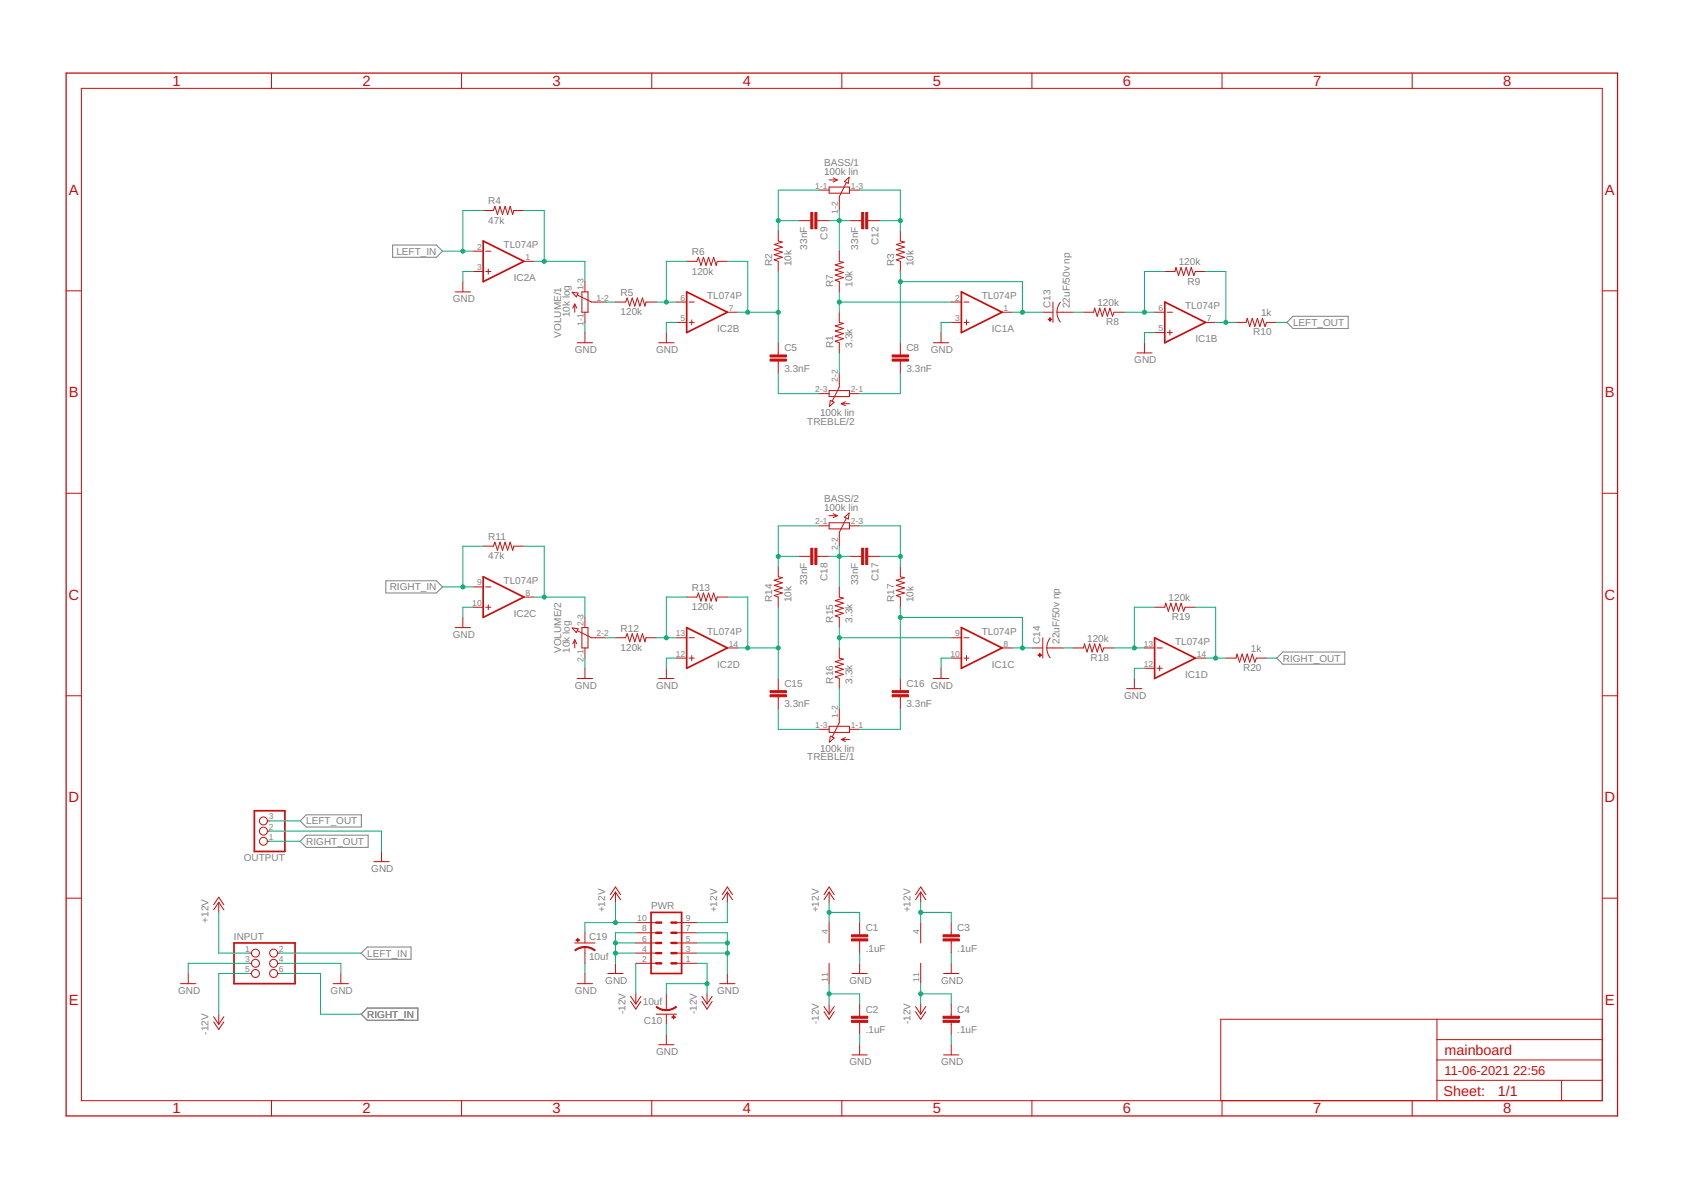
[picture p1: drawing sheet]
<svg xmlns="http://www.w3.org/2000/svg" width="420mm" height="297mm" viewBox="0 0 420 297" stroke-linecap="round" stroke-linejoin="round" font-family="sans-serif">
<path d="M98 61.2h10.9l1.6 1.5-1.6 1.5h-10.9zM322.8 79h13.8v3h-13.8l-1.5-1.5zM96.3 145h12.6l1.6 1.5-1.6 1.5h-12.6zM318.7 164.3l1.6-1.5h15.4v3h-15.4zM74.9 204.9l1.6-1.5h13.7v3h-13.7zM74.9 210l1.6-1.5h15.4v3h-15.4zM90.2 237.9l1.5-1.5h10.9v3h-10.9zM90.2 253.2l1.5-1.6h12.6v3.1h-12.6z" fill="none" stroke="#808080" stroke-width=".25"/>
<g fill="none" stroke="#c90d0c" stroke-width=".25">
<path d="M67.8 18.2v3.9M115.2 18.2v3.9M162.7 18.2v3.9M210.2 18.2v3.9M257.6 18.2v3.9M305.1 18.2v3.9M352.6 18.2v3.9M20.3 22.1h379.7v252.6h-379.7zM120.6 52.5h2.6l.3-1 .7 2.1 .6-2.1 .7 2.1 .6-2.1 .6 2.1 .7-2.1 .6 2.1 .2-1.1h2.6M194.3 57.6v2.6l1 .2-2 .6 2 .7-2 .6 2 .6-2 .7 2 .6-2 .7 1 .3v2.6M199.4 55.1h3M203.9 55.1h3.1"/>
<path d="M204.4 47.5h2.6M207 46.7h5.1v1.5h-5.1zM207 44.9h2M208 44.4l1 .5M209 44.9l-1 .5M210.8 45.3l1.2-1-.2 1.5zM211.3 45.6l-1.8 3.5v3.4M212.1 47.5h2.5M212.1 55.1h3M216.6 55.1h3.1M224.8 57.6v2.6l1 .2-2 .6 2 .7-2 .6 2 .6-2 .7 2 .6-2 .7 1 .3v2.6M16.5 72.6h3.8"/>
<path d="M113.6 72.9h3.9M115.5 70.3v2.6M118.1 67.8h2.5M118.1 62.7h2.5M121.3 67.8h1.2M121.3 62.7h1.2M121.9 67.1v1.3M130.8 65.2h2.5M142.8 72.9l1.5 .3-.4 .9zM143.5 75.9v2M143.5 75.9l-.5 1M143.5 75.9l.5 1"/>
<path d="M144.1 73.6l3.6 1.8h3.4M145.3 72.9h1.5v5h-1.5zM146 70.3v2.6M146 77.9v2.6M153.6 75.4h2.6l.4-1 .6 2 .6-2 .7 2 .6-2 .6 2 .7-2 .6 2 .3-1h2.5M168.9 75.4h2.5M171.4 65.2h2.6l.3-1 .7 2.1 .6-2.1 .7 2.1 .6-2.1 .6 2.1 .7-2.1 .6 2.1 .2-1.1h2.6M172.1 75.4h1.2M172.7 79.8v1.3M181.6 77.9h2.5M209.5 62.7v2.5l1 .3-2 .6 2 .7-2 .6 2 .6-2 .7 2 .6-2 .6 1 .4v2.6M209.5 77.9v2.6l1 .2-2 .7 2 .6-2 .6 2 .7-2 .6 2 .6-2 .7 1 .4v2.5"/>
<path d="M237.5 75.4h2.5M240.6 75.4h1.3M241.3 79.8v1.3M250.2 77.9h2.5M260.3 77.9h2.6M262.9 75.4v5.1M263.9 77.9l.3 1.6 .5 .9M263.9 77.9h4M264.7 75.4l-.5 1-.3 1.5M270.5 77.9h2.5l.3-1 .6 2.1 .7-2.1 .6 2.1 .6-2.1 .7 2.1 .6-2.1 .6 2.1 .4-1.1h2.5M288.2 77.9h2.6M290.8 67.8h2.5l.3-1 .6 2 .7-2 .6 2 .6-2 .7 2 .6-2 .6 2 .4-1h2.5"/>
<path d="M291.4 77.9h1.3M400 72.6h3.8M144.1 85.6h3.8M146 83v2.6M164.4 85.6h3.9M166.3 83v2.6M168.9 80.5h2.5M172.1 80.5h1.2M194.3 85.6v3M194.3 90.1v3.1M204.4 98.3h2.6M207 97.5h5.1v1.5h-5.1z"/>
<path d="M207.3 99.9l.9 .5-1.1 1.1zM209.5 93.2v3.4l-1.7 3.5M212.1 98.3h2.5M224.8 85.6v3M224.8 90.1v3.1M233 85.6h3.8M234.9 83v2.6M237.5 80.5h2.5M240.6 80.5h1.3M283.8 88.1h3.8M285.7 85.6v2.5M288.2 83h2.6"/>
<path d="M291.4 83h1.3M292.1 82.4v1.3M300.9 80.5h2.6M308.6 80.5h2.5l.3-1 .6 2 .6-2 .7 2 .6-2 .6 2 .7-2 .6 2 .4-1h2.5M210 100.8h2.1M210 100.8l1.1 .5M211.1 100.3l-1.1 .5M16.5 123.1h3.8M120.6 136.3h2.6l.3-1 .7 2.1 .6-2.1 .7 2.1 .6-2.1 .6 2.1 .7-2.1 .6 2.1 .2-1.1h2.6M199.4 138.9h3M203.9 138.9h3.1M204.4 131.3h2.6"/>
<path d="M207 130.5h5.1v1.5h-5.1zM207 128.7h2M208 128.2l1 .5M209 128.7l-1 .5M210.8 129.1l1.2-1-.2 1.5zM211.3 129.4l-1.8 3.5v3.4M212.1 131.3h2.5M212.1 138.9h3M216.6 138.9h3.1M400 123.1h3.8M113.6 156.7h3.9M115.5 154.1v2.6"/>
<path d="M118.1 151.6h2.5M118.1 146.5h2.5M121.3 151.6h1.2M121.3 146.5h1.2M121.9 150.9v1.3M130.8 149h2.5M142.8 156.7l1.5 .3-.4 .9zM143.5 159.7v2M143.5 159.7l-.5 1M143.5 159.7l.5 1M144.1 157.4l3.6 1.8h3.4M145.3 156.7h1.5v5h-1.5z"/>
<path d="M146 154.1v2.6M153.6 159.2h2.6l.4-1 .6 2 .6-2 .7 2 .6-2 .6 2 .7-2 .6 2 .3-1h2.5M168.9 159.2h2.5M171.4 149h2.6l.3-1 .7 2.1 .6-2.1 .7 2.1 .6-2.1 .6 2.1 .7-2.1 .6 2.1 .2-1.1h2.6M172.1 159.2h1.2M194.3 141.4v2.6l1 .2-2 .6 2 .7-2 .6 2 .6-2 .7 2 .6-2 .7 1 .3v2.6M209.5 146.5v2.5l1 .3-2 .6 2 .7-2 .6 2 .6-2 .7 2 .6-2 .6 1 .4v2.6M224.8 141.4v2.6l1 .2-2 .6 2 .7-2 .6 2 .6-2 .7 2 .6-2 .7 1 .3v2.6M237.5 159.2h2.5M240.6 159.2h1.3M260.3 159.2v5.1M262.2 159.2l-.6 1-.3 1.5"/>
<path d="M288.2 151.6h2.6l.2-1 .7 2 .6-2 .6 2 .7-2 .6 2 .7-2 .6 2 .4-1h2.5M16.5 173.7h3.8M144.1 169.4h3.8M146 161.7v2.6M146 166.8v2.6M164.4 169.4h3.9M166.3 166.8v2.6M168.9 164.3h2.5M172.1 164.3h1.2M172.7 163.6v1.3M181.6 161.7h2.5M194.3 169.4v3"/>
<path d="M194.3 173.9v3.1M209.5 161.7v2.6l1 .2-2 .7 2 .6-2 .6 2 .7-2 .6 2 .6-2 .7 1 .4v2.5M209.5 177v3.4l-1.7 3.5M224.8 169.4v3M224.8 173.9v3.1M233 169.4h3.8M234.9 166.8v2.6M237.5 164.3h2.5M240.6 164.3h1.3M241.3 163.6v1.3M250.2 161.7h2.5M257.8 161.7h2.5"/>
<path d="M261.3 161.7l.3 1.6 .6 .9M261.3 161.7h4.1M267.9 161.7h2.6l.2-1 .7 2.1 .6-2.1 .6 2.1 .7-2.1 .6 2.1 .7-2.1 .6 2.1 .4-1.1h2.5M281.3 171.9h3.8M283.2 169.4v2.5M285.7 161.7h2.5M285.7 166.8h2.5M288.9 161.7h1.3M288.9 166.8h1.3M289.5 166.2v1.2M298.4 164.3h2.5M306 164.3h2.6l.2-1 .7 2 .6-2 .6 2 .7-2 .6 2 .6-2 .7 2 .3-1h2.6"/>
<path d="M400 173.7h3.8M204.4 182.1h2.6M207 181.3h5.1v1.5h-5.1zM207.3 183.7l.9 .5-1.1 1.1zM210 184.6h2.1M210 184.6l1.1 .5M211.1 184.1l-1.1 .5M212.1 182.1h2.5M66.7 210h.6M66.7 207.5h.6M66.7 204.9h.6M93.3 215.1h3.9"/>
<path d="M95.2 212.5v2.6M16.5 224.2h3.8M53.3 225.8l1.3-1.9 1.3 1.9M54.6 225.2l1.3 1.9M54.6 225.2l-1.3 1.9M54.6 225.2v2.6M62.2 237.9h.6M69.3 237.9h.5M143.5 235.4h5.1M146 232.8v2.6M146 236.4v4.1M152.4 223.3l1.2-1.9 1.3 1.9"/>
<path d="M153.6 222.7l1.3 1.9M153.6 222.7l-1.2 1.9M153.6 222.7v2.5M158.7 237.9h5.1M158.7 235.4h5.1M158.7 232.8h5.1M158.7 230.3h5.1M168.9 237.9h5.1M168.9 235.4h5.1M168.9 232.8h5.1M168.9 230.3h5.1M180.3 223.3l1.3-1.9 1.3 1.9"/>
<path d="M181.6 222.7v2.5M181.6 222.7l1.3 1.9M181.6 222.7l-1.3 1.9M205.7 223.3l1.3-1.9 1.3 1.9M207 222.7v2.5M207 230.3v5.1M207 222.7l1.3 1.9M207 222.7l-1.3 1.9M214.6 230.3v3M214.6 234.9v3M228.6 223.3l1.2-1.9 1.3 1.9M229.8 222.7v2.5"/>
<path d="M229.8 230.3v5.1M229.8 222.7l1.3 1.9M229.8 222.7l-1.2 1.9M237.5 230.3v3M237.5 234.9v3M400 224.2h3.8M45.1 245.5h3.8M47 243v2.5M53.3 253.8l1.3 1.9M53.3 255.1l1.3 1.9 1.3-1.9M54.6 253.2v2.5M55.9 253.8l-1.3 1.9"/>
<path d="M62.2 240.5h.6M62.2 243h.6M69.3 240.5h.5M69.3 243h.5M83.2 245.5h3.8M85.1 243v2.5M144.1 245.5h3.8M146 243v2.5M151.7 243h3.9M153.6 240.5v2.5M157.5 248.7l1.2 1.9M157.5 250l1.2 1.9 1.3-1.9"/>
<path d="M158.7 240.5h5.1M158.7 248.1v2.5M160 248.7l-1.3 1.9M163.8 253.2h5.1M166.3 248.1v4M166.3 253.2v2.5M166.3 258.2v2.6M168.9 240.5h5.1M175.2 248.7l1.3 1.9M175.2 250l1.3 1.9 1.3-1.9M176.5 248.1v2.5M177.8 248.7l-1.3 1.9"/>
<path d="M179.7 245.5h3.8M181.6 243v2.5M205.7 251.2l1.3 2M205.7 252.5l1.3 1.9 1.3-1.9M207 240.5v5M207 250.6v2.6M208.3 251.2l-1.3 2M212.7 243h3.8M214.6 240.5v2.5M214.6 250.6v3.1M214.6 255.2v3M228.6 251.2l1.2 2"/>
<path d="M228.6 252.5l1.2 1.9 1.3-1.9M229.8 240.5v5M229.8 250.6v2.6M231.1 251.2l-1.3 2M235.6 243h3.8M237.5 240.5v2.5M237.5 250.6v3.1M237.5 255.2v3M358.7 254.4v20.3M358.7 259.5h41.3M400 254.4h-95.2v20.3M67.8 274.7v3.9"/>
<path d="M115.2 274.7v3.9M162.7 274.7v3.9M164.4 260.8h3.9M210.2 274.7v3.9M212.7 263.3h3.8M214.6 260.8v2.5M235.6 263.3h3.8M237.5 260.8v2.5M257.6 274.7v3.9M305.1 274.7v3.9M352.6 274.7v3.9M358.7 269.7h41.3"/>
<path d="M358.7 264.6h41.3M389.8 269.7v5"/>
<circle cx="65.8" cy="210" r=".99"/>
<circle cx="65.8" cy="207.5" r=".99"/>
<circle cx="65.8" cy="204.9" r=".99"/>
<circle cx="63.8" cy="237.9" r=".99"/>
<circle cx="68.3" cy="237.9" r=".99"/>
<circle cx="63.8" cy="240.5" r=".99"/>
<circle cx="63.8" cy="243" r=".99"/>
<circle cx="68.3" cy="240.5" r=".99"/>
<circle cx="68.3" cy="243" r=".99"/>
</g>
<path d="M16.5 18.2h387.3v260.4h-387.3z" fill="none" stroke="#c90d0c" stroke-width=".32"/>
<path d="M120.6 60.2l10.2 5-10.2 5.1zM171.4 72.9l10.2 5-10.2 5.1zM240 72.9l10.2 5-10.2 5.1zM290.8 75.4l10.1 5.1-10.1 5.1zM120.6 144l10.2 5-10.2 5.1zM171.4 156.7l10.2 5-10.2 5.1zM240 156.7l10.2 5-10.2 5.1zM288.2 159.2l10.2 5.1-10.2 5.1zM63.5 202.4h7.6v10.1h-7.6zM58.4 235.4h15.3v10.1h-15.3zM162.5 227.8h7.7v15.2h-7.7z" fill="none" stroke="#c90d0c" stroke-width=".42"/>
<g fill="#c90d0c" stroke="#c90d0c" stroke-width=".25">
<path d="M212.6 234.4h4v.5h-4z"/>
<path d="M212.6 233.3h4v.5h-4z"/>
<path d="M212.6 254.7h4v.5h-4z"/>
<path d="M212.6 253.7h4v.5h-4z"/>
<path d="M235.4 234.4h4.1v.5h-4.1z"/>
<path d="M235.4 233.3h4.1v.5h-4.1z"/>
<path d="M235.4 254.7h4.1v.5h-4.1z"/>
<path d="M235.4 253.7h4.1v.5h-4.1z"/>
<path d="M192.3 89.6h4v.5h-4z"/>
<path d="M192.3 88.6h4v.5h-4z"/>
<path d="M222.7 89.6h4.1v.5h-4.1z"/>
<path d="M222.7 88.6h4.1v.5h-4.1z"/>
<path d="M202.4 53h.5v4.1h-.5z"/>
<path d="M203.4 53h.5v4.1h-.5z"/>
<path d="M215.1 53h.5v4.1h-.5z"/>
<path d="M216.1 53h.5v4.1h-.5z"/>
<path d="M262.1 79.3h.1v.9h-.1z"/>
<path d="M261.7 79.7h.9v.1h-.9z"/>
<path d="M259.5 163.1h.2v.9h-.2z"/>
<path d="M259.1 163.5h.9v.1h-.9z"/>
<path d="M192.3 173.4h4v.5h-4z"/>
<path d="M192.3 172.4h4v.5h-4z"/>
<path d="M222.7 173.4h4.1v.5h-4.1z"/>
<path d="M222.7 172.4h4.1v.5h-4.1z"/>
<path d="M215.1 136.8h.5v4.1h-.5z"/>
<path d="M216.1 136.8h.5v4.1h-.5z"/>
<path d="M202.4 136.8h.5v4.1h-.5z"/>
<path d="M203.4 136.8h.5v4.1h-.5z"/>
<path d="M167.7 253.8h.9v.2h-.9z"/>
<path d="M168.1 253.4h.1v.9h-.1z"/>
<path d="M143.8 234.6h.9v.1h-.9z"/>
<path d="M144.2 234.2h.1v.9h-.1z"/>
</g>
<path d="M163.8 230.3h1.3M163.8 232.8h1.3M163.8 235.4h1.3M163.8 237.9h1.3M167.6 230.3h1.3M167.6 232.8h1.3M167.6 235.4h1.3M167.6 237.9h1.3M163.8 240.5h1.3M167.6 240.5h1.3" fill="none" stroke="#c90d0c" stroke-width=".61"/>
<g fill="#c90d0c" stroke="#c90d0c" stroke-width=".25">
<path d="M163.9 251.2l.9 .5 1.5 .3v.3l-1.8-.4-.7-.5z" fill-rule="evenodd"/>
<path d="M166.3 252l1.1-.1 1.3-.7 .2 .2-1.7 .8-.9 .1z" fill-rule="evenodd"/>
<path d="M146 236.3l1.4 .2 1.2 .6-.2 .2-1.3-.7-1.1-.1z" fill-rule="evenodd"/>
<path d="M143.5 237.1l1.2-.6 1.3-.2v.2l-1.5 .3-.9 .5z" fill-rule="evenodd"/>
</g>
<g fill="none" stroke="#0dab76" stroke-width=".25">
<path d="M120.6 52.5h-5.1v10.2M130.8 52.5h5.1v12.7M194.3 55.1h5.1M204.4 47.5h-10.1v10.1M207 55.1h5.1M209.5 52.5v10.2M214.6 47.5h10.2v10.1M219.7 55.1h5.1M110.5 62.7h7.6M118.1 67.8h-2.6v2.5M133.3 65.2h12.7v5.1M151.1 75.4h2.5"/>
<path d="M163.8 75.4h5.1M171.4 65.2h-5.1v10.2M181.6 65.2h5.1v12.7M184.1 77.9h10.2M194.3 67.8v17.8M209.5 75.4h28M209.5 72.9v5M224.8 67.8v17.8M224.8 70.3h30.4v7.6M252.7 77.9h7.6M267.9 77.9h2.6M280.6 77.9h7.6"/>
<path d="M290.8 67.8h-5.1v10.1M300.9 67.8h5.1v12.7M146 80.5v2.5M168.9 80.5h-2.6v2.5M194.3 93.2v5.1h10.1M209.5 88.1v5.1M224.8 93.2v5.1h-10.2M237.5 80.5h-2.6v2.5M288.2 83h-2.5v2.6M303.5 80.5h5.1M318.7 80.5h2.6M120.6 136.3h-5.1v10.2"/>
<path d="M130.8 136.3h5.1v12.7M194.3 138.9h5.1M204.4 131.3h-10.1v10.1M207 138.9h5.1M209.5 136.3v10.2M214.6 131.3h10.2v10.1M219.7 138.9h5.1M110.5 146.5h7.6M118.1 151.6h-2.6v2.5M133.3 149h12.7v5.1M151.1 159.2h2.5M163.8 159.2h5.1"/>
<path d="M171.4 149h-5.1v10.2M181.6 149h5.1v12.7M194.3 151.6v17.8M209.5 156.7v5M209.5 159.2h28M224.8 151.6v17.8M224.8 154.1h30.4v7.6M288.2 151.6h-5v10.1M298.4 151.6h5.1v12.7M146 164.3v2.5M168.9 164.3h-2.6v2.5M184.1 161.7h10.2"/>
<path d="M194.3 177v5.1h10.1M209.5 171.9v5.1M224.8 177v5.1h-10.2M237.5 164.3h-2.6v2.5M252.7 161.7h5.1M265.4 161.7h2.5M278.1 161.7h7.6M285.7 166.8h-2.5v2.6M300.9 164.3h5.1M316.2 164.3h2.5M67.3 207.5h27.9v5M67.3 204.9h7.6"/>
<path d="M67.3 210h7.6M54.6 227.8v10.1h7.6M69.8 237.9h20.4M153.6 237.9h5.1M153.6 225.2v5.1M153.6 235.4h5.1M158.7 230.3h-12.7v2.5M158.7 232.8h-5.1v7.7M174 237.9h7.6M174 232.8h7.6v10.2M174 235.4h7.6M181.6 225.2v5.1h-7.6"/>
<path d="M207 225.2v5.1M207 227.8h7.6v2.5M214.6 237.9v2.6M229.8 227.8h7.7v2.5M229.8 225.2v5.1M237.5 237.9v2.6M62.2 243h-7.6v10.2M62.2 240.5h-15.2v2.5M69.8 243h10.2v10.2h10.2M69.8 240.5h15.3v2.5M146 240.5v2.5M158.7 240.5v7.6"/>
<path d="M166.3 255.7v2.5M174 240.5h2.5v7.6M176.5 245.5h-10.2v2.6M207 245.5v5.1M207 248.1h7.6v2.5M214.6 258.2v2.6M229.8 245.5v5.1M229.8 248.1h7.7v2.5M237.5 258.2v2.6"/>
</g>
<g fill="#0dab76" stroke="#0dab76" stroke-width=".25">
<circle cx="207" cy="227.8" r=".51"/>
<circle cx="229.8" cy="227.8" r=".51"/>
<circle cx="153.6" cy="230.3" r=".51"/>
<circle cx="207" cy="248.1" r=".51"/>
<circle cx="229.8" cy="248.1" r=".51"/>
<circle cx="176.5" cy="245.5" r=".51"/>
<circle cx="181.6" cy="235.4" r=".51"/>
<circle cx="181.6" cy="237.9" r=".51"/>
<circle cx="153.6" cy="237.9" r=".51"/>
<circle cx="153.6" cy="235.4" r=".51"/>
<circle cx="115.5" cy="62.7" r=".51"/>
<circle cx="115.5" cy="146.5" r=".51"/>
<circle cx="135.9" cy="65.2" r=".51"/>
<circle cx="166.3" cy="75.4" r=".51"/>
<circle cx="186.7" cy="77.9" r=".51"/>
<circle cx="194.3" cy="77.9" r=".51"/>
<circle cx="194.3" cy="55.1" r=".51"/>
<circle cx="224.8" cy="55.1" r=".51"/>
<circle cx="209.5" cy="55.1" r=".51"/>
<circle cx="209.5" cy="75.4" r=".51"/>
<circle cx="224.8" cy="70.3" r=".51"/>
<circle cx="255.2" cy="77.9" r=".51"/>
<circle cx="285.7" cy="77.9" r=".51"/>
<circle cx="306" cy="80.5" r=".51"/>
<circle cx="135.9" cy="149" r=".51"/>
<circle cx="166.3" cy="159.2" r=".51"/>
<circle cx="186.7" cy="161.7" r=".51"/>
<circle cx="194.3" cy="161.7" r=".51"/>
<circle cx="209.5" cy="159.2" r=".51"/>
<circle cx="209.5" cy="138.9" r=".51"/>
<circle cx="194.3" cy="138.9" r=".51"/>
<circle cx="224.8" cy="138.9" r=".51"/>
<circle cx="255.2" cy="161.7" r=".51"/>
<circle cx="224.8" cy="154.1" r=".51"/>
<circle cx="283.2" cy="161.7" r=".51"/>
<circle cx="303.5" cy="164.3" r=".51"/>
</g>
<g font-size="3.7" fill="#c90d0c">
<text x="43" y="21.4">1</text>
<text x="90.5" y="21.4">2</text>
<text x="138" y="21.4">3</text>
<text x="185.4" y="21.4">4</text>
<text x="232.9" y="21.4">5</text>
<text x="280.3" y="21.4">6</text>
<text x="327.8" y="21.4">7</text>
<text x="375.3" y="21.4">8</text>
<text x="17.2" y="48.6">A</text>
<text x="400.7" y="48.6">A</text>
<text x="17.2" y="99.2">B</text>
<text x="400.7" y="99.2">B</text>
<text x="17.1" y="149.7">C</text>
<text x="400.6" y="149.7">C</text>
<text x="17.1" y="200.2">D</text>
<text x="400.6" y="200.2">D</text>
<text x="17.2" y="250.8">E</text>
<text x="400.7" y="250.8">E</text>
<text x="43" y="277.9">1</text>
<text x="90.5" y="277.9">2</text>
<text x="138" y="277.9">3</text>
<text x="185.4" y="277.9">4</text>
<text x="232.9" y="277.9">5</text>
<text x="280.3" y="277.9">6</text>
<text x="327.8" y="277.9">7</text>
<text x="375.3" y="277.9">8</text>
</g>
<g font-size="3.6" fill="#c90d0c">
<text x="360.6" y="263.3">mainboard</text>
<text x="360.4" y="273.6">Sheet:</text>
<text x="374" y="273.5">1/1</text>
</g>
<g font-size="3.2" fill="#c90d0c">
<text x="360.6" y="268.4">11-06-2021</text>
<text x="377.8" y="268.4">22:56</text>
</g>
<g font-size="2.5" fill="#808080">
<text x="205.7" y="41.5">BASS/1</text>
<text x="205.7" y="43.6">100k lin</text>
<text x="121.9" y="51">R4</text>
<text x="121.9" y="55.8">47k</text>
<text x="206.6" y="59.8" transform="rotate(-90 206.6 59.8)">C9</text>
<text x="99" y="63.6">LEFT_IN</text>
<text x="125.7" y="61.9">TL074P</text>
<text x="172.7" y="63.7">R6</text>
<text x="201.5" y="62.3" transform="rotate(-90 201.5 62.3)">33nF</text>
<text x="214.2" y="62.3" transform="rotate(-90 214.2 62.3)">33nF</text>
<text x="219.3" y="61.2" transform="rotate(-90 219.3 61.2)">C12</text>
<text x="128.3" y="70.2">IC2A</text>
<text x="172.7" y="68.5">120k</text>
<text x="192.8" y="66.5" transform="rotate(-90 192.8 66.5)">R2</text>
<text x="197.6" y="66.5" transform="rotate(-90 197.6 66.5)">10k</text>
<text x="208" y="71.6" transform="rotate(-90 208 71.6)">R7</text>
<text x="212.8" y="71.6" transform="rotate(-90 212.8 71.6)">10k</text>
<text x="223.3" y="66.5" transform="rotate(-90 223.3 66.5)">R3</text>
<text x="228.1" y="66.5" transform="rotate(-90 228.1 66.5)">10k</text>
<text x="294.3" y="66.2">120k</text>
<text x="296.5" y="71">R9</text>
<text x="113" y="75.4">GND</text>
<text x="154.9" y="73.9">R5</text>
<text x="176.5" y="74.6">TL074P</text>
<text x="245.1" y="74.6">TL074P</text>
<text x="262.2" y="76.9" transform="rotate(-90 262.2 76.9)">C13</text>
<text x="267.1" y="76.9" transform="rotate(-90 267.1 76.9)">22uF/50v np</text>
<text x="274" y="76.4">120k</text>
<text x="295.9" y="77.2">TL074P</text>
<text x="142.2" y="79.2" transform="rotate(-90 142.2 79.2)">10k log</text>
<text x="154.9" y="78.7">120k</text>
<text x="179.1" y="82.9">IC2B</text>
<text x="247.6" y="82.9">IC1A</text>
<text x="276.2" y="81.2">R8</text>
<text x="312.9" y="83.7">R10</text>
<text x="314.8" y="78.9">1k</text>
<text x="322.8" y="81.4">LEFT_OUT</text>
<text x="140.1" y="84.3" transform="rotate(-90 140.1 84.3)">VOLUME/1</text>
<text x="143.5" y="88.1">GND</text>
<text x="163.8" y="88.1">GND</text>
<text x="195.8" y="87.7">C5</text>
<text x="208" y="86.8" transform="rotate(-90 208 86.8)">R1</text>
<text x="212.8" y="86.8" transform="rotate(-90 212.8 86.8)">3.3k</text>
<text x="226.3" y="87.7">C8</text>
<text x="232.4" y="88.1">GND</text>
<text x="298.4" y="85.4">IC1B</text>
<text x="195.8" y="92.8">3.3nF</text>
<text x="226.3" y="92.8">3.3nF</text>
<text x="283.2" y="90.6">GND</text>
<text x="201.5" y="106">TREBLE/2</text>
<text x="204.7" y="103.8">100k lin</text>
<text x="205.7" y="125.3">BASS/2</text>
<text x="205.7" y="127.4">100k lin</text>
<text x="121.9" y="134.8">R11</text>
<text x="121.9" y="139.6">47k</text>
<text x="97.3" y="147.4">RIGHT_IN</text>
<text x="125.7" y="145.7">TL074P</text>
<text x="172.7" y="147.5">R13</text>
<text x="201.5" y="146.1" transform="rotate(-90 201.5 146.1)">33nF</text>
<text x="206.6" y="145" transform="rotate(-90 206.6 145)">C18</text>
<text x="214.2" y="146.1" transform="rotate(-90 214.2 146.1)">33nF</text>
<text x="219.3" y="145" transform="rotate(-90 219.3 145)">C17</text>
<text x="128.3" y="154">IC2C</text>
<text x="172.7" y="152.3">120k</text>
<text x="192.8" y="150.3" transform="rotate(-90 192.8 150.3)">R14</text>
<text x="197.6" y="150.3" transform="rotate(-90 197.6 150.3)">10k</text>
<text x="208" y="155.4" transform="rotate(-90 208 155.4)">R15</text>
<text x="212.8" y="155.4" transform="rotate(-90 212.8 155.4)">3.3k</text>
<text x="223.3" y="150.3" transform="rotate(-90 223.3 150.3)">R17</text>
<text x="228.1" y="150.3" transform="rotate(-90 228.1 150.3)">10k</text>
<text x="291.7" y="150.1">120k</text>
<text x="292.6" y="154.9">R19</text>
<text x="113" y="159.2">GND</text>
<text x="154.9" y="157.7">R12</text>
<text x="176.5" y="158.4">TL074P</text>
<text x="245.1" y="158.4">TL074P</text>
<text x="259.7" y="160.7" transform="rotate(-90 259.7 160.7)">C14</text>
<text x="264.5" y="160.7" transform="rotate(-90 264.5 160.7)">22uF/50v np</text>
<text x="271.4" y="160.2">120k</text>
<text x="293.3" y="161">TL074P</text>
<text x="140.1" y="163" transform="rotate(-90 140.1 163)">VOLUME/2</text>
<text x="142.2" y="163" transform="rotate(-90 142.2 163)">10k log</text>
<text x="154.9" y="162.5">120k</text>
<text x="179.1" y="166.7">IC2D</text>
<text x="247.6" y="166.7">IC1C</text>
<text x="272.3" y="165">R18</text>
<text x="310.4" y="167.5">R20</text>
<text x="312.3" y="162.8">1k</text>
<text x="320.3" y="165.2">RIGHT_OUT</text>
<text x="143.5" y="171.9">GND</text>
<text x="163.8" y="171.9">GND</text>
<text x="195.8" y="171.5">C15</text>
<text x="208" y="170.6" transform="rotate(-90 208 170.6)">R16</text>
<text x="212.8" y="170.6" transform="rotate(-90 212.8 170.6)">3.3k</text>
<text x="226.3" y="171.5">C16 GND</text>
<text x="295.9" y="169.2">IC1D</text>
<text x="195.8" y="176.6">3.3nF</text>
<text x="226.3" y="176.6">3.3nF</text>
<text x="280.6" y="174.4">GND</text>
<text x="201.5" y="189.8">TREBLE/1</text>
<text x="204.7" y="187.6">100k lin</text>
<text x="76.4" y="205.8">LEFT_OUT</text>
<text x="60.8" y="214.9">OUTPUT</text>
<text x="76.4" y="210.9">RIGHT_OUT</text>
<text x="92.7" y="217.6">GND</text>
<text x="151.1" y="227.8" transform="rotate(-90 151.1 227.8)">+12V</text>
<text x="162.5" y="227">PWR</text>
<text x="179.1" y="227.8" transform="rotate(-90 179.1 227.8)">+12V</text>
<text x="204.4" y="227.8" transform="rotate(-90 204.4 227.8)">+12V</text>
<text x="227.3" y="227.8" transform="rotate(-90 227.3 227.8)">+12V</text>
<text x="52.1" y="230.3" transform="rotate(-90 52.1 230.3)">+12V</text>
<text x="216.1" y="232.5">C1</text>
<text x="239" y="232.5">C3</text>
<text x="58.4" y="234.7">INPUT</text>
<text x="91.7" y="238.8">LEFT_IN</text>
<text x="147.1" y="239.6">10uf</text>
<text x="147.1" y="234.7">C19</text>
<text x="216.1" y="237.5">.1uF</text>
<text x="239" y="237.5">.1uF</text>
<text x="151.1" y="245.5">GND</text>
<text x="212.1" y="245.5">GND</text>
<text x="234.9" y="245.5">GND</text>
<text x="44.4" y="248.1">GND</text>
<text x="82.5" y="248.1">GND</text>
<text x="143.5" y="248.1">GND</text>
<text x="160.5" y="250.7">10uf</text>
<text x="179.1" y="248.1">GND</text>
<text x="91.7" y="254">RIGHT_IN</text>
<text x="156.2" y="253.2" transform="rotate(-90 156.2 253.2)">-12V</text>
<text x="160.8" y="255.6">C10</text>
<text x="174" y="253.2" transform="rotate(-90 174 253.2)">-12V</text>
<text x="204.4" y="255.7" transform="rotate(-90 204.4 255.7)">-12V</text>
<text x="216.1" y="257.9">.1uF</text>
<text x="216.1" y="252.8">C2</text>
<text x="227.3" y="255.7" transform="rotate(-90 227.3 255.7)">-12V</text>
<text x="239" y="257.9">.1uF</text>
<text x="239" y="252.8">C4</text>
<text x="52.1" y="258.2" transform="rotate(-90 52.1 258.2)">-12V</text>
<text x="163.8" y="263.3">GND</text>
<text x="212.1" y="265.9">GND</text>
<text x="234.9" y="265.9">GND</text>
</g>
<g font-size="2.1" fill="#808080">
<text x="203.5" y="47.1">1-1</text>
<text x="212.4" y="47.1">1-3</text>
<text x="209.2" y="53.4" transform="rotate(-90 209.2 53.4)">1-2</text>
<text x="119.1" y="62.3">2</text>
<text x="131.2" y="64.9">1</text>
<text x="119.1" y="67.4">3</text>
<text x="145.7" y="72.5" transform="rotate(-90 145.7 72.5)">1-3</text>
<text x="148.9" y="75">1-2</text>
<text x="169.9" y="75">6</text>
<text x="181.9" y="77.6">7</text>
<text x="238.5" y="75">2</text>
<text x="250.5" y="77.6">1</text>
<text x="289.3" y="77.6">6</text>
<text x="145.7" y="81.4" transform="rotate(-90 145.7 81.4)">1-1</text>
<text x="169.9" y="80.1">5</text>
<text x="238.5" y="80.1">3</text>
<text x="289.3" y="82.7">5</text>
<text x="301.3" y="80.1">7</text>
<text x="209.2" y="95.4" transform="rotate(-90 209.2 95.4)">2-2</text>
<text x="203.5" y="97.9">2-3</text>
<text x="212.4" y="97.9">2-1</text>
<text x="203.5" y="130.9">2-1</text>
<text x="212.4" y="130.9">2-3</text>
<text x="209.2" y="137.2" transform="rotate(-90 209.2 137.2)">2-2</text>
<text x="119.1" y="146.1">9</text>
<text x="131.2" y="148.7">8</text>
<text x="117.9" y="151.2">10</text>
<text x="145.7" y="156.3" transform="rotate(-90 145.7 156.3)">2-3</text>
<text x="148.9" y="158.8">2-2</text>
<text x="168.7" y="158.8">13</text>
<text x="181.9" y="161.4">14</text>
<text x="238.5" y="158.8">9</text>
<text x="250.5" y="161.4">8</text>
<text x="285.5" y="161.4">13</text>
<text x="145.7" y="165.2" transform="rotate(-90 145.7 165.2)">2-1</text>
<text x="168.7" y="163.9">12</text>
<text x="237.3" y="163.9">10</text>
<text x="285.5" y="166.5">12</text>
<text x="298.8" y="163.9">14</text>
<text x="209.2" y="179.2" transform="rotate(-90 209.2 179.2)">1-2</text>
<text x="203.5" y="181.7">1-3</text>
<text x="212.4" y="181.7">1-1</text>
<text x="67.1" y="209.6">1</text>
<text x="67.1" y="207.1">2</text>
<text x="67.1" y="204.6">3</text>
<text x="159.1" y="229.9">10</text>
<text x="160.3" y="232.5">8</text>
<text x="171.2" y="232.5">7</text>
<text x="171.2" y="229.9">9</text>
<text x="206.6" y="233" transform="rotate(-90 206.6 233)">4</text>
<text x="229.5" y="233" transform="rotate(-90 229.5 233)">4</text>
<text x="61.2" y="237.6">1</text>
<text x="69.6" y="237.6">2</text>
<text x="160.3" y="237.6">4</text>
<text x="160.3" y="235">6</text>
<text x="171.2" y="237.6">3</text>
<text x="171.2" y="235">5</text>
<text x="61.2" y="240.1">3</text>
<text x="61.2" y="242.6">5</text>
<text x="69.6" y="240.1">4</text>
<text x="69.6" y="242.6">6</text>
<text x="160.3" y="240.1">2</text>
<text x="171.2" y="240.1">1</text>
<text x="206.6" y="245" transform="rotate(-90 206.6 245)">11</text>
<text x="229.5" y="245" transform="rotate(-90 229.5 245)">11</text>
</g>
</svg>
